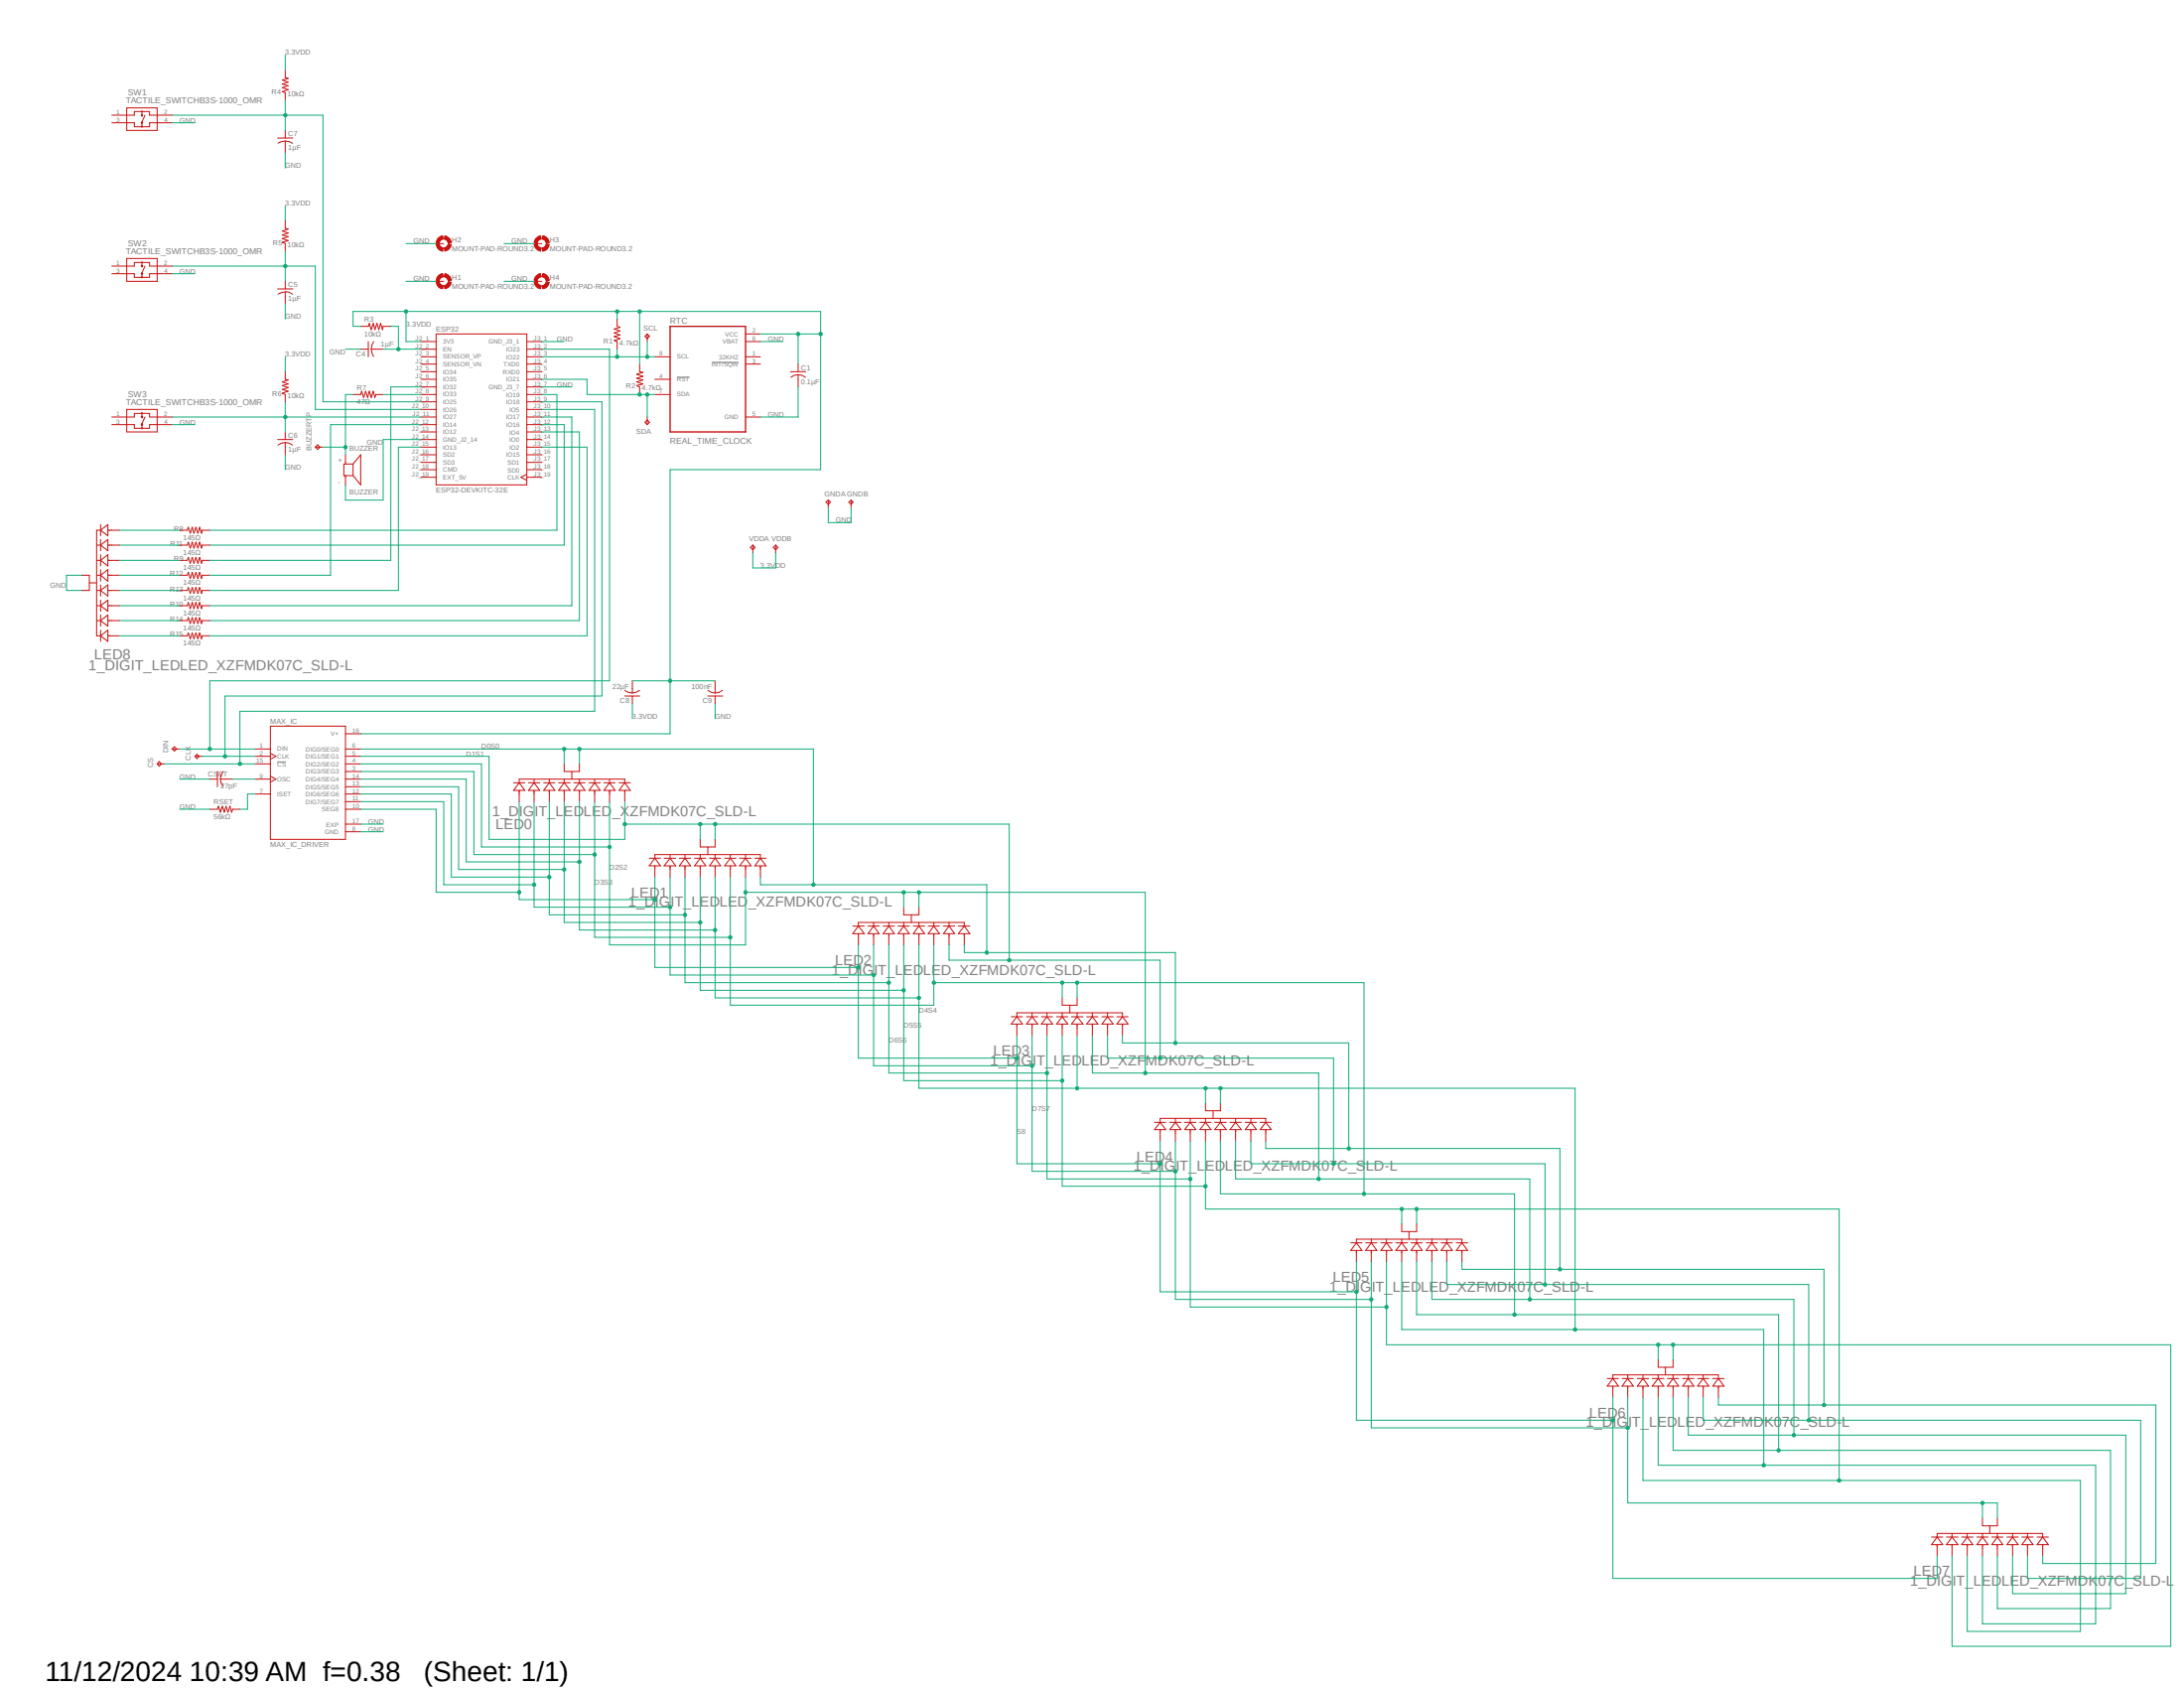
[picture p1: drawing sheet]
<svg xmlns="http://www.w3.org/2000/svg" width="279mm" height="216mm" viewBox="0 0 279 216" stroke-linecap="round" stroke-linejoin="round" font-family="sans-serif">
<path d="M6.1 6.1l273 204.6M279.1 6.1l-273 204.6" fill="none" stroke="#fff" stroke-width=".13"/>
<path d="M86.6 48.3h1.6M91.1 46.4h3.4M35.5 97.5h1.1" fill="none" stroke="#808080" stroke-width=".13"/>
<g fill="none" stroke="#c90d0c" stroke-width=".13">
<path d="M14.3 14.7h2.9v-.4h1.9v.4h2.9M14.3 15.7h2.9v.5h1.9v-.5h2.9M16.2 13.8h3.9v2.9h-3.9zM18.1 14.2l.1 .1zM18.2 15.6l-.1 .1 .1 .1M18.2 15.6v.1v.1M18.2 16.1v.2zM18.2 14.3v.3M18.2 15.8v.4M18.5 14.7l-.3 .9M35.5 17.7h2M36.5 18l.5 .1 .4 .2"/>
<path d="M36.5 18l-.5 .1-.4 .2M36.5 9v.9l.4 .1-.8 .2 .8 .3-.8 .3 .8 .2-.8 .2 .8 .3-.8 .2 .4 .2v.9M36.5 16.7v1M36.5 18v1.6M14.3 34h2.9v-.4h1.9v.4h2.9M14.3 35h2.9v.5h1.9v-.5h2.9M16.2 33.1h3.9v2.9h-3.9zM18.1 34h.1v.1h-.1zM18.1 33.5l.1 .1zM18.1 35.4l.1 .1zM18.2 34.9l-.1 .1 .1 .1M18.2 34.9v.1v.1"/>
<path d="M18.2 33.6v.4M18.2 35.1v.4M18.5 34l-.3 .9M35.5 37h2M35.6 37.6l.4-.2 .5-.1v1.6M36.5 37.3l.5 .1 .4 .2M36.5 28.2v1l.4 .1-.8 .2 .8 .3-.8 .3 .8 .2-.8 .2 .8 .3-.8 .2 .4 .2v.9M36.5 36v1M14.3 53.3h2.9v-.4h1.9v.4h2.9M14.3 54.3h2.9v.5h1.9v-.5h2.9M16.2 52.4h3.9v2.8h-3.9zM18.1 53.3h.1v.1h-.1z"/>
<path d="M18.1 52.8h.1v.1zM18.1 54.7l.1 .1zM18.2 54.2l-.1 .1 .1 .1M18.2 54.2v.1v.1M18.2 52.9v.4M18.2 54.4v.4M18.5 53.3l-.3 .9M35.5 56.2h2M36.5 56.6l.5 .1 .4 .2M36.5 56.6l-.5 .1-.4 .2M36.5 47.5v1l.4 .1-.8 .3 .8 .2-.8 .2 .8 .3-.8 .2 .8 .2-.8 .3 .4 .2v.9M36.5 55.2v1"/>
<path d="M36.5 56.6v1.6M44.2 58.2v1.2M45.2 50.5h.9l.2-.5 .2 .8 .3-.8 .2 .8 .2-.8 .3 .8 .3-.8 .2 .8 .1-.3h.9M45.2 59.4h-1.2v1.4h1.2M45.2 59.4v1.4M45.2 59.4l.9-1.2v3.8l-.9-1.2M46.1 44.7h1M46.1 41.7h1l.1-.3 .3 .8 .3-.8 .2 .8 .2-.8 .3 .8 .2-.8 .2 .8 .1-.5h1M47.1 43.7v1.9M47.5 44.7l.3 .9M47.5 44.7h1.5M47.8 43.7l-.2 .5-.1 .5"/>
<path d="M53.8 43.7h2M53.8 44.7h2M53.8 45.6h2M53.8 46.6h2M53.8 47.5h2M53.8 48.5h2M53.8 49.5h2M53.8 50.5h2M53.8 51.4h2M53.8 52.4h2M53.8 53.3h2M53.8 54.3h2"/>
<path d="M53.8 55.2h2M53.8 56.2h2M53.8 57.2h2M53.8 58.2h2M53.8 59.1h2M55.8 42.7h11.6v19.3h-11.6zM67.4 43.7h1.9M67.4 44.7h1.9M67.4 45.6h1.9M67.4 46.6h1.9M67.4 47.5h1.9M67.4 48.5h1.9"/>
<path d="M67.4 49.5h1.9M67.4 50.5h1.9M67.4 51.4h1.9M67.4 52.4h1.9M67.4 53.3h1.9M67.4 54.3h1.9M67.4 55.2h1.9M67.4 56.2h1.9M67.4 57.2h1.9M67.4 58.2h1.9M67.4 59.1h1.9M79 40.8v.9l.3 .2-.7 .2 .7 .2-.7 .3 .7 .2-.7 .3 .7 .2-.7 .3 .4 .1v1"/>
<path d="M81.8 46.6v.9l.5 .1-.9 .3 .9 .2-.9 .3 .9 .2-.9 .3 .9 .2-.9 .2 .4 .2v1M83.8 45.6h1.9M83.8 48.5h1.9M83.8 50.5h1.9M95.4 42.7h1.9M95.4 43.7h1.9M95.4 45.6h1.9M95.4 46.6h1.9M95.4 53.3h1.9M101.1 47.5h2M102.1 47.9l.5 .1 .4 .3M102.1 47.9l-.5 .1-.4 .3"/>
<path d="M102.1 46.6v.9M102.1 47.9v1.6M10.5 73.6h.9v1.9h-.9M11.4 74.5h1M12.4 75.5h.5M12.4 79.4h.5M12.4 73.6h.5M12.4 77.5h.5M12.4 71.7h.5M12.4 69.7h.5M12.9 67.8h-.5v13.5h.5M12.9 67.8l.9-.7v1.4z"/>
<path d="M12.9 69.7l.9-.7v1.4zM12.9 71.7l.9-.7v1.4zM12.9 73.6l.9-.7v1.4zM12.9 75.5l.9-.7v1.4zM12.9 77.5l.9-.7v1.4zM12.9 79.4l.9-.7v1.4zM12.9 67.1v1.4M12.9 69v1.4M12.9 71v1.4M12.9 72.9v1.4M12.9 74.8v1.4M12.9 76.8v1.4"/>
<path d="M12.9 78.7v1.4M13.8 75.5h1.5M13.8 79.4h1.5M13.8 73.6h1.5M13.8 77.5h1.5M13.8 71.7h1.5M13.8 69.7h1.5M13.8 67.8h1.5M23 75.5h1l.1-.4 .2 .8 .3-.8 .2 .8 .3-.8 .2 .8 .2-.8 .3 .8 .1-.4h.9M23 79.4h1l.1-.4 .2 .8 .3-.8 .2 .8 .3-.8 .2 .8 .2-.8 .3 .8 .1-.4h.9M23 73.6h1l.1-.4 .2 .8 .3-.8 .2 .8 .3-.8 .2 .8 .2-.8 .3 .8 .1-.4h.9M23 77.5h1l.1-.5 .2 .9 .3-.9 .2 .9 .3-.9 .2 .9 .2-.9 .3 .9 .1-.4h.9"/>
<path d="M23 71.7h1l.1-.4 .2 .8 .3-.8 .2 .8 .3-.8 .2 .8 .2-.8 .3 .8 .1-.4h.9M23 69.7h1l.1-.4 .2 .8 .3-.8 .2 .8 .3-.8 .2 .8 .2-.8 .3 .8 .1-.4h.9M23 67.8h1l.1-.4 .2 .8 .3-.8 .2 .8 .3-.8 .2 .8 .2-.8 .3 .8 .1-.4h.9M44.2 60.8v1.2M53.8 60.1h2M53.8 61h2M67.4 60.1h1.9M67.4 61h1.9M67.4 60.7l-.8 .3 .8 .4M12.9 81.3l.9-.7v1.4zM12.9 80.6v1.4M13.8 81.3h1.5"/>
<path d="M23 81.3h1l.1-.4 .2 .8 .3-.8 .2 .8 .3-.8 .2 .8 .2-.8 .3 .8 .1-.4h.9M26.8 99.7h1M27.8 98.7v1.9M28.2 99.7l.1 .4 .2 .5M28.2 99.7h1.6M28.5 98.7l-.2 .4-.1 .6M32.6 99.7h2M32.6 95.8h2M32.6 96.7h2M32.6 97.7h2M34.6 92.9h9.6v14.5h-9.6zM34.6 96.4l.7 .3-.7 .4"/>
<path d="M34.6 99.3l.7 .4-.7 .3M44.2 99.7h1.9M44.2 95.8h1.9M44.2 96.7h1.9M44.2 98.7h1.9M44.2 97.7h1.9M44.2 93.9h1.9M68.3 99.7v.4M70.3 99.7v.4M72.2 97.7v1h1.9v-1M72.2 99.7v.4M73.2 98.7v1"/>
<path d="M74.1 99.7v.4M76.1 99.7v.4M78 99.7v.4M79.9 88.3l.5 .3h.5M79.9 89h1.9M80.9 87.1v1.5M80.9 89v1M81.8 88.3l-.4 .3h-.5M90.6 88.3l.4 .3h.5M90.6 89h1.9M91.5 87.1v1.5M91.5 89v1"/>
<path d="M92.4 88.3l-.4 .3h-.5M26.8 103.5h1l.1-.4 .3 .8 .2-.8 .3 .8 .2-.8 .3 .8 .2-.8 .2 .8 .2-.4h.9M32.6 101.6h2M44.2 103.5h1.9M44.2 101.6h1.9M44.2 106.4h1.9M44.2 102.5h1.9M44.2 100.6h1.9M44.2 105.4h1.9M65.7 100.1h1.4M66.4 100.1v-.4h13.5v.4M66.4 101.1v1.4"/>
<path d="M66.4 100.1l.7 1h-1.4zM67.6 100.1h1.4M68.3 101.1v1.4M68.3 100.1l.7 1h-1.4zM69.6 100.1h1.4M70.3 101.1v1.4M70.3 100.1l.7 1h-1.4zM71.5 100.1h1.4M72.2 101.1v1.4M72.2 100.1l.7 1h-1.4zM73.4 100.1h1.4M74.1 101.1v1.4"/>
<path d="M74.1 100.1l.7 1h-1.4zM75.4 100.1h1.4M76.1 101.1v1.4M76.1 100.1l.7 1h-1.4zM77.3 100.1h1.4M78 101.1v1.4M78 100.1l.7 1h-1.4zM79.2 100.1h1.4M79.9 101.1v1.4M79.9 100.1l.7 1h-1.4zM83.1 109.8h1.4M83.8 109.8v-.5h13.5v.5"/>
<path d="M83.8 110.7v1.5M83.8 109.8l.7 .9h-1.4zM85 109.8h1.4M85.7 109.3v.5M85.7 110.7v1.5M85.7 109.8l.7 .9h-1.4zM86.9 109.8h1.4M87.6 109.3v.5M87.6 110.7v1.5M87.6 109.8l.7 .9h-1.4zM88.9 109.8h1.4M89.6 107.4v.9h1.9v-.9"/>
<path d="M89.6 109.3v.5M89.6 110.7v1.5M89.6 109.8l.7 .9h-1.4zM90.6 108.3v1M90.8 109.8h1.4M91.5 109.3v.5M91.5 110.7v1.5M91.5 109.8l.7 .9h-1.4zM92.7 109.8h1.4M93.4 109.3v.5M93.4 110.7v1.5M93.4 109.8l.7 .9h-1.4z"/>
<path d="M94.6 109.8h1.5M95.4 109.3v.5M95.4 110.7v1.5M95.4 109.8l.7 .9h-1.5zM96.6 109.8h1.4M97.3 110.7v1.5M97.3 109.8l.7 .9h-1.4zM109.1 118.4h1.5M109.8 118.4v-.4h13.6v.4M109.8 119.4v1.5M109.8 118.4l.8 1h-1.5zM111 118.4h1.5"/>
<path d="M111.8 118v.4M111.8 119.4v1.5M111.8 118.4l.7 1h-1.5zM113 118.4h1.4M113.7 118v.4M113.7 119.4v1.5M113.7 118.4l.7 1h-1.4zM114.9 118.4h1.4M115.6 116v1h2v-1M115.6 118v.4M115.6 119.4v1.5M115.6 118.4l.7 1h-1.4z"/>
<path d="M116.6 117v1M116.8 118.4h1.5M117.6 118v.4M117.6 119.4v1.5M117.6 118.4l.7 1h-1.5zM118.7 118.4h1.5M119.5 118v.4M119.5 119.4v1.5M119.5 118.4l.7 1h-1.5zM120.7 118.4h1.4M121.4 118v.4M121.4 119.4v1.5"/>
<path d="M121.4 118.4l.7 1h-1.4zM122.6 118.4h1.5M123.4 119.4v1.5M123.4 118.4l.7 1h-1.5zM129.4 130h1.4M130.1 130v-.5h13.5v.5M130.1 131v1.5M130.1 130l.7 1h-1.4zM131.3 130h1.5M132 129.5v.5M132 131v1.5M132 130l.8 1h-1.5z"/>
<path d="M133.2 130h1.5M133.9 129.5v.5M133.9 131v1.5M133.9 130l.8 1h-1.5zM135.2 130h1.4M135.9 127.6v1h1.9v-1M135.9 129.5v.5M135.9 131v1.5M135.9 130l.7 1h-1.4zM136.9 128.6v.9M137.1 130h1.5M137.8 129.5v.5"/>
<path d="M137.8 131v1.5M137.8 130l.8 1h-1.5zM139 130h1.5M139.7 129.5v.5M139.7 131v1.5M139.7 130l.8 1h-1.5zM141 130h1.4M141.7 129.5v.5M141.7 131v1.5M141.7 130l.7 1h-1.4zM142.9 130h1.4M143.6 131v1.5"/>
<path d="M143.6 130l.7 1h-1.4zM147.7 143.6h1.4M148.4 143.6v-.6h13.5v.6M148.4 144.5v1.5M148.4 143.6l.7 .9h-1.4zM149.6 143.6h1.5M150.4 143v.6M150.4 144.5v1.5M150.4 143.6l.7 .9h-1.5zM151.6 143.6h1.4M152.3 143v.6M152.3 144.5v1.5"/>
<path d="M152.3 143.6l.7 .9h-1.4zM153.5 143.6h1.4M154.2 141.1v1h1.9v-1M154.2 143v.6M154.2 144.5v1.5M154.2 143.6l.7 .9h-1.4zM155.2 142.1v.9M155.4 143.6h1.5M156.1 143v.6M156.1 144.5v1.5M156.1 143.6l.8 .9h-1.5zM157.4 143.6h1.4"/>
<path d="M158.1 143v.6M158.1 144.5v1.5M158.1 143.6l.7 .9h-1.4zM159.3 143.6h1.4M160 143v.6M160 144.5v1.5M160 143.6l.7 .9h-1.4zM161.2 143.6h1.4M161.9 144.5v1.5M161.9 143.6l.7 .9h-1.4zM172.8 159h1.4M173.5 159v-.5h13.5v.5"/>
<path d="M173.5 159.9v1.5M173.5 159l.7 .9h-1.4zM174.7 159h1.4M175.4 158.5v.5M175.4 159.9v1.5M175.4 159l.7 .9h-1.4zM176.7 159h1.4M177.4 158.5v.5M177.4 159.9v1.5M177.4 159l.7 .9h-1.4zM178.6 159h1.4M179.3 156.5v1h1.9v-1"/>
<path d="M179.3 158.5v.5M179.3 159.9v1.5M179.3 159l.7 .9h-1.4zM180.3 157.5v1M180.5 159h1.4M181.2 158.5v.5M181.2 159.9v1.5M181.2 159l.7 .9h-1.4zM182.5 159h1.4M183.2 158.5v.5M183.2 159.9v1.5M183.2 159l.7 .9h-1.4z"/>
<path d="M184.4 159h1.4M185.1 158.5v.5M185.1 159.9v1.5M185.1 159l.7 .9h-1.4zM186.3 159h1.4M187 159.9v1.5M187 159l.7 .9h-1.4zM205.6 176.3h1.5M206.3 176.3v-.4h13.5v.4M206.3 177.3v1.4M206.3 176.3l.8 1h-1.5zM207.5 176.3h1.5"/>
<path d="M208.2 175.9v.4M208.2 177.3v1.4M208.2 176.3l.8 1h-1.5zM209.5 176.3h1.4M210.2 175.9v.4M210.2 177.3v1.4M210.2 176.3l.7 1h-1.4zM211.4 176.3h1.5M212.1 173.9v1h1.9v-1M212.1 175.9v.4M212.1 177.3v1.4M212.1 176.3l.8 1h-1.5z"/>
<path d="M213.1 174.9v1M213.3 176.3h1.5M214 175.9v.4M214 177.3v1.4M214 176.3l.8 1h-1.5zM215.3 176.3h1.4M216 175.9v.4M216 177.3v1.4M216 176.3l.7 1h-1.4zM217.2 176.3h1.4M217.9 175.9v.4M217.9 177.3v1.4"/>
<path d="M217.9 176.3l.7 1h-1.4zM219.1 176.3h1.5M219.8 177.3v1.4M219.8 176.3l.8 1h-1.5zM247.1 196.6h1.4M247.8 196.6v-.5h13.5v.5M247.8 197.6v1.4M247.8 196.6l.7 1h-1.4zM249 196.6h1.5M249.7 196.1v.5M249.7 197.6v1.4M249.7 196.6l.8 1h-1.5z"/>
<path d="M251 196.6h1.4M251.7 196.1v.5M251.7 197.6v1.4M251.7 196.6l.7 1h-1.4zM252.9 196.6h1.4M253.6 194.2v1h1.9v-1M253.6 196.1v.5M253.6 197.6v1.4M253.6 196.6l.7 1h-1.4zM254.6 195.2v.9M254.8 196.6h1.4M255.5 196.1v.5"/>
<path d="M255.5 197.6v1.4M255.5 196.6l.7 1h-1.4zM256.8 196.6h1.4M257.5 196.1v.5M257.5 197.6v1.4M257.5 196.6l.7 1h-1.4zM258.7 196.6h1.4M259.4 196.1v.5M259.4 197.6v1.4M259.4 196.6l.7 1h-1.4zM260.6 196.6h1.4M261.3 197.6v1.4"/>
<path d="M261.3 196.6l.7 1h-1.4z"/>
<circle cx="18.2" cy="14.7" r=".09"/>
</g>
<path d="M85.7 41.7h9.7v13.5h-9.7z" fill="none" stroke="#c90d0c" stroke-width=".17"/>
<path d="M56.9 35a1.01 1.01 0 0 1 .8 .9h-.3l-.3-.4-.2-.1z" fill-rule="evenodd" fill="#c90d0c"/>
<path d="M56.9 35a1.01 1.01 0 0 1 .8 .9h-.3l-.3-.4-.2-.1z" fill="none" stroke="#c90d0c" stroke-width=".13"/>
<path d="M56 35.4l.5-.4h.1l.1 .4-.4 .2-.1 .3h-.4z" fill-rule="evenodd" fill="#c90d0c"/>
<path d="M56 35.4l.5-.4h.1l.1 .4-.4 .2-.1 .3h-.4z" fill="none" stroke="#c90d0c" stroke-width=".13"/>
<path d="M55.8 36.1l.4-.1 .2 .4 .3 .1-.1 .4a.82 .82 0 0 1-.8-.8z" fill-rule="evenodd" fill="#c90d0c"/>
<path d="M55.8 36.1l.4-.1 .2 .4 .3 .1-.1 .4a.82 .82 0 0 1-.8-.8z" fill="none" stroke="#c90d0c" stroke-width=".13"/>
<path d="M56.9 36.5l.3-.2 .2-.3 .3 .1a.93 .93 0 0 1-.8 .8z" fill-rule="evenodd" fill="#c90d0c"/>
<g fill="none" stroke="#c90d0c" stroke-width=".13">
<path d="M55.8 36h1M56.9 36.5l.3-.2 .2-.3 .3 .1a.93 .93 0 0 1-.8 .8z"/>
<circle cx="56.8" cy="36" r=".6"/>
</g>
<path d="M56.9 30.2a1.01 1.01 0 0 1 .8 .8l-.3 .1-.3-.5h-.2z" fill-rule="evenodd" fill="#c90d0c"/>
<path d="M56.9 30.2a1.01 1.01 0 0 1 .8 .8l-.3 .1-.3-.5h-.2z" fill="none" stroke="#c90d0c" stroke-width=".13"/>
<path d="M56 30.6l.5-.4h.1l.1 .4-.4 .2-.1 .3-.4-.1z" fill-rule="evenodd" fill="#c90d0c"/>
<path d="M56 30.6l.5-.4h.1l.1 .4-.4 .2-.1 .3-.4-.1z" fill="none" stroke="#c90d0c" stroke-width=".13"/>
<path d="M55.8 31.3l.4-.1 .2 .4 .3 .1-.1 .4a.92 .92 0 0 1-.8-.8z" fill-rule="evenodd" fill="#c90d0c"/>
<path d="M55.8 31.3l.4-.1 .2 .4 .3 .1-.1 .4a.92 .92 0 0 1-.8-.8z" fill="none" stroke="#c90d0c" stroke-width=".13"/>
<path d="M56.9 31.7l.3-.2 .2-.3 .3 .1a1.01 1.01 0 0 1-.8 .8z" fill-rule="evenodd" fill="#c90d0c"/>
<g fill="none" stroke="#c90d0c" stroke-width=".13">
<path d="M55.8 31.2h1M56.9 31.7l.3-.2 .2-.3 .3 .1a1.01 1.01 0 0 1-.8 .8z"/>
<circle cx="56.8" cy="31.2" r=".6"/>
</g>
<path d="M69.4 30.2a.92 .92 0 0 1 .9 .8l-.4 .1-.3-.5h-.2z" fill-rule="evenodd" fill="#c90d0c"/>
<path d="M69.4 30.2a.92 .92 0 0 1 .9 .8l-.4 .1-.3-.5h-.2z" fill="none" stroke="#c90d0c" stroke-width=".13"/>
<path d="M68.5 30.6l.5-.4h.2v.4l-.4 .2-.1 .3-.4-.1z" fill-rule="evenodd" fill="#c90d0c"/>
<path d="M68.5 30.6l.5-.4h.2v.4l-.4 .2-.1 .3-.4-.1z" fill="none" stroke="#c90d0c" stroke-width=".13"/>
<path d="M68.3 31.3l.4-.1 .1 .3 .4 .2v.4a1.01 1.01 0 0 1-.9-.8z" fill-rule="evenodd" fill="#c90d0c"/>
<path d="M68.3 31.3l.4-.1 .1 .3 .4 .2v.4a1.01 1.01 0 0 1-.9-.8z" fill="none" stroke="#c90d0c" stroke-width=".13"/>
<path d="M69.4 31.7l.4-.2 .1-.3 .4 .1a1.01 1.01 0 0 1-.9 .8z" fill-rule="evenodd" fill="#c90d0c"/>
<g fill="none" stroke="#c90d0c" stroke-width=".13">
<path d="M68.3 31.2h1M69.4 31.7l.4-.2 .1-.3 .4 .1a1.01 1.01 0 0 1-.9 .8z"/>
<circle cx="69.3" cy="31.2" r=".6"/>
</g>
<path d="M69.4 35a.92 .92 0 0 1 .9 .9h-.4l-.3-.4-.2-.1z" fill-rule="evenodd" fill="#c90d0c"/>
<path d="M69.4 35a.92 .92 0 0 1 .9 .9h-.4l-.3-.4-.2-.1z" fill="none" stroke="#c90d0c" stroke-width=".13"/>
<path d="M68.5 35.4l.5-.4h.2v.4l-.4 .2-.1 .3h-.4z" fill-rule="evenodd" fill="#c90d0c"/>
<path d="M68.5 35.4l.5-.4h.2v.4l-.4 .2-.1 .3h-.4z" fill="none" stroke="#c90d0c" stroke-width=".13"/>
<path d="M68.3 36.1l.4-.1 .1 .3 .4 .2v.4a.88 .88 0 0 1-.9-.8z" fill-rule="evenodd" fill="#c90d0c"/>
<path d="M68.3 36.1l.4-.1 .1 .3 .4 .2v.4a.88 .88 0 0 1-.9-.8z" fill="none" stroke="#c90d0c" stroke-width=".13"/>
<path d="M69.4 36.5l.4-.2 .1-.3 .4 .1a.93 .93 0 0 1-.9 .8z" fill-rule="evenodd" fill="#c90d0c"/>
<g fill="none" stroke="#c90d0c" stroke-width=".13">
<path d="M68.3 36h1M69.4 36.5l.4-.2 .1-.3 .4 .1a.93 .93 0 0 1-.9 .8zM40.3 57.2l.3-.3 .3 .3-.3 .3zM40.3 57.2h1M82.5 43l.3-.3 .3 .3-.3 .3zM82.8 42.7v1M82.8 53.3v1M82.8 53.7l.3 .3-.3 .3-.3-.3zM96.3 69.7l.3 .3-.3 .3-.3-.3zM96.3 69.7v1M99.2 69.7l.3 .3-.3 .3-.3-.3zM99.2 69.7v1"/>
<path d="M105.7 64.2l.3-.2 .3 .2-.3 .3zM106 64v.9M108.6 64.2l.3-.2 .2 .2-.2 .3zM108.9 64v.9M20.1 97.7h.9M20.4 97.4l.3 .3-.3 .3-.3-.3zM22 95.8l.3-.3 .3 .3-.3 .3zM22 95.8h1M24.9 96.7l.3-.2 .3 .2-.3 .3zM24.9 96.7h1"/>
<circle cx="69.3" cy="36" r=".6"/>
</g>
<path d="M69.3 48.5h5.8v2h7.7" fill="none" stroke="#0dab76" stroke-width=".13"/>
<circle cx="81.8" cy="50.5" r=".21" fill="#0dab76"/>
<g fill="none" stroke="#0dab76" stroke-width=".13">
<path d="M83.8 50.5h-1v2.8"/>
<circle cx="81.8" cy="50.5" r=".21"/>
</g>
<circle cx="82.8" cy="50.5" r=".21" fill="#0dab76"/>
<g fill="none" stroke="#0dab76" stroke-width=".13">
<path d="M69.3 45.6h14.5M79 44.7v.9"/>
<circle cx="82.8" cy="50.5" r=".21"/>
</g>
<circle cx="78.9" cy="45.6" r=".21" fill="#0dab76"/>
<g fill="none" stroke="#0dab76" stroke-width=".13">
<path d="M82.8 43.7v1.9"/>
<circle cx="78.9" cy="45.6" r=".21"/>
</g>
<circle cx="82.8" cy="45.6" r=".21" fill="#0dab76"/>
<g fill="none" stroke="#0dab76" stroke-width=".13">
<path d="M51.9 39.8v3.9h1.9M79 39.8v1M81.8 39.8v6.8M46.1 41.7h-.9v-1.9h59.8v20.3h-19.3v33.8h-39.6M97.3 42.7h7.7M102.1 42.7v3.9M80.9 87.1h10.6"/>
<circle cx="82.8" cy="45.6" r=".21"/>
</g>
<circle cx="51.9" cy="39.8" r=".21" fill="#0dab76"/>
<circle cx="51.9" cy="39.8" r=".21" fill="none" stroke="#0dab76" stroke-width=".13"/>
<circle cx="78.9" cy="39.8" r=".21" fill="#0dab76"/>
<circle cx="78.9" cy="39.8" r=".21" fill="none" stroke="#0dab76" stroke-width=".13"/>
<circle cx="81.8" cy="39.8" r=".21" fill="#0dab76"/>
<circle cx="81.8" cy="39.8" r=".21" fill="none" stroke="#0dab76" stroke-width=".13"/>
<circle cx="105" cy="42.7" r=".21" fill="#0dab76"/>
<circle cx="105" cy="42.7" r=".21" fill="none" stroke="#0dab76" stroke-width=".13"/>
<circle cx="102.1" cy="42.7" r=".21" fill="#0dab76"/>
<circle cx="102.1" cy="42.7" r=".21" fill="none" stroke="#0dab76" stroke-width=".13"/>
<circle cx="85.7" cy="87.1" r=".21" fill="#0dab76"/>
<g fill="none" stroke="#0dab76" stroke-width=".13">
<path d="M36.5 7v2M36.5 26.3v1.9M36.5 45.6v1.9M69.3 51.4h7.7v37.6h-48.2v7.7M96.3 70.7v1.9h2.9v-1.9M25.9 96.7h6.7M80.9 90v1.9"/>
<circle cx="85.7" cy="87.1" r=".21"/>
</g>
<circle cx="28.8" cy="96.7" r=".21" fill="#0dab76"/>
<g fill="none" stroke="#0dab76" stroke-width=".13">
<path d="M69.3 52.4h6.8v38.6h-45.4v6.7M21 97.7h11.6"/>
<circle cx="28.8" cy="96.7" r=".21"/>
</g>
<circle cx="30.7" cy="97.7" r=".21" fill="#0dab76"/>
<g fill="none" stroke="#0dab76" stroke-width=".13">
<path d="M22 15.7h2.9M36.5 19.6v1.9M22 35h2.9M36.5 38.9v1.9M51.9 31.2h3.9M51.9 36h3.9M64.5 31.2h3.8M64.5 36h3.8M22 53.3h31.8M22 54.3h2.9M36.5 51.4v3.8M36.5 58.2v1.9"/>
<path d="M44.2 44.7h1.9M53.8 56.2h-4.8v7.8h-4.8v-2M69.3 43.7h2.9M69.3 49.5h3.9M97.3 43.7h2.9M102.1 49.5v3.8h-4.8M10.5 73.6h-2v1.9h2M106 64.9v1.9h2.9v-1.9M23 99.7h3.8M91.5 90v1.9M23 103.5h3.8M32.6 101.6h-.9v1.9h-1"/>
<path d="M46.1 105.4h2.9M46.1 106.4h2.9"/>
<circle cx="30.7" cy="97.7" r=".21"/>
</g>
<circle cx="36.5" cy="53.3" r=".21" fill="#0dab76"/>
<g fill="none" stroke="#0dab76" stroke-width=".13">
<path d="M22 34h18.3v18.4h13.5M36.5 32.1v3.9"/>
<circle cx="36.5" cy="53.3" r=".21"/>
</g>
<circle cx="36.5" cy="34" r=".21" fill="#0dab76"/>
<g fill="none" stroke="#0dab76" stroke-width=".13">
<path d="M22 14.7h19.3v36.7h12.5M36.5 12.8v3.9"/>
<circle cx="36.5" cy="34" r=".21"/>
</g>
<circle cx="36.5" cy="14.7" r=".21" fill="#0dab76"/>
<g fill="none" stroke="#0dab76" stroke-width=".13">
<path d="M69.3 44.7h8.7v42.4h-51.2v8.7M23 95.8h9.6"/>
<circle cx="36.5" cy="14.7" r=".21"/>
</g>
<circle cx="26.8" cy="95.8" r=".21" fill="#0dab76"/>
<g fill="none" stroke="#0dab76" stroke-width=".13">
<path d="M41.3 57.2h2.9M45.2 50.5h-1v7.7"/>
<circle cx="26.8" cy="95.8" r=".21"/>
</g>
<circle cx="44.2" cy="57.2" r=".21" fill="#0dab76"/>
<g fill="none" stroke="#0dab76" stroke-width=".13">
<path d="M29.8 99.7h2.8M46.1 95.8h58v17.4M72.2 95.8v1.9M74.1 95.8v1.9M97.3 112.2v1h28.9v8.6M123.4 120.9v.9h27v11.6M143.6 132.5v.9h29v13.5M161.9 146v.9h37.7v15.4M187 161.4v.9h46.3v17.4M219.8 178.7v1h56v20.3h-14.5v-1"/>
<circle cx="44.2" cy="57.2" r=".21"/>
</g>
<circle cx="72.2" cy="95.8" r=".21" fill="#0dab76"/>
<circle cx="72.2" cy="95.8" r=".21" fill="none" stroke="#0dab76" stroke-width=".13"/>
<circle cx="74.1" cy="95.8" r=".21" fill="#0dab76"/>
<circle cx="74.1" cy="95.8" r=".21" fill="none" stroke="#0dab76" stroke-width=".13"/>
<circle cx="104.1" cy="113.2" r=".21" fill="#0dab76"/>
<circle cx="104.1" cy="113.2" r=".21" fill="none" stroke="#0dab76" stroke-width=".13"/>
<circle cx="126.2" cy="121.8" r=".21" fill="#0dab76"/>
<circle cx="126.2" cy="121.8" r=".21" fill="none" stroke="#0dab76" stroke-width=".13"/>
<circle cx="150.4" cy="133.4" r=".21" fill="#0dab76"/>
<circle cx="150.4" cy="133.4" r=".21" fill="none" stroke="#0dab76" stroke-width=".13"/>
<circle cx="172.5" cy="146.9" r=".21" fill="#0dab76"/>
<circle cx="172.5" cy="146.9" r=".21" fill="none" stroke="#0dab76" stroke-width=".13"/>
<circle cx="199.6" cy="162.3" r=".21" fill="#0dab76"/>
<circle cx="199.6" cy="162.3" r=".21" fill="none" stroke="#0dab76" stroke-width=".13"/>
<circle cx="233.3" cy="179.7" r=".21" fill="#0dab76"/>
<g fill="none" stroke="#0dab76" stroke-width=".13">
<path d="M46.1 96.7h16.5v10.7h17.3v-4.9M79.9 105.4h49.2v17.4M89.6 105.4v2M91.5 105.4v2M121.4 120.9v1.9h27v12.5M141.7 132.5v2.8h28.9v13.5M160 146v2.8h37.7v15.5M185.1 161.4v2.9h46.3v17.4h-13.5v-3"/>
<circle cx="233.3" cy="179.7" r=".21"/>
</g>
<circle cx="79.9" cy="105.4" r=".21" fill="#0dab76"/>
<circle cx="79.9" cy="105.4" r=".21" fill="none" stroke="#0dab76" stroke-width=".13"/>
<circle cx="89.6" cy="105.4" r=".21" fill="#0dab76"/>
<circle cx="89.6" cy="105.4" r=".21" fill="none" stroke="#0dab76" stroke-width=".13"/>
<circle cx="91.5" cy="105.4" r=".21" fill="#0dab76"/>
<circle cx="91.5" cy="105.4" r=".21" fill="none" stroke="#0dab76" stroke-width=".13"/>
<circle cx="129.1" cy="122.8" r=".21" fill="#0dab76"/>
<circle cx="129.1" cy="122.8" r=".21" fill="none" stroke="#0dab76" stroke-width=".13"/>
<circle cx="148.4" cy="135.3" r=".21" fill="#0dab76"/>
<circle cx="148.4" cy="135.3" r=".21" fill="none" stroke="#0dab76" stroke-width=".13"/>
<circle cx="170.6" cy="148.8" r=".21" fill="#0dab76"/>
<circle cx="170.6" cy="148.8" r=".21" fill="none" stroke="#0dab76" stroke-width=".13"/>
<circle cx="197.7" cy="164.3" r=".21" fill="#0dab76"/>
<g fill="none" stroke="#0dab76" stroke-width=".13">
<path d="M231.4 181.7h42.5"/>
<circle cx="197.7" cy="164.3" r=".21"/>
</g>
<circle cx="231.4" cy="181.7" r=".21" fill="#0dab76"/>
<g fill="none" stroke="#0dab76" stroke-width=".13">
<path d="M46.1 97.7h15.5v10.6h16.4M78 102.5v18.4h17.4v-8.7M95.4 114.1h51.1v23.1M115.6 114.1v1.9M117.6 114.1v1.9M139.7 132.5v4.7h29v13.6M158.1 146v4.8h37.6v15.4M183.2 161.4v4.8h46.3v17.4h-13.5v-4.9M273.9 181.7v20.2h-14.5v-2.9"/>
<circle cx="231.4" cy="181.7" r=".21"/>
</g>
<circle cx="78" cy="108.3" r=".21" fill="#0dab76"/>
<circle cx="78" cy="108.3" r=".21" fill="none" stroke="#0dab76" stroke-width=".13"/>
<circle cx="95.4" cy="114.1" r=".21" fill="#0dab76"/>
<circle cx="95.4" cy="114.1" r=".21" fill="none" stroke="#0dab76" stroke-width=".13"/>
<circle cx="115.6" cy="114.1" r=".21" fill="#0dab76"/>
<circle cx="115.6" cy="114.1" r=".21" fill="none" stroke="#0dab76" stroke-width=".13"/>
<circle cx="117.6" cy="114.1" r=".21" fill="#0dab76"/>
<circle cx="117.6" cy="114.1" r=".21" fill="none" stroke="#0dab76" stroke-width=".13"/>
<circle cx="146.5" cy="137.2" r=".21" fill="#0dab76"/>
<circle cx="146.5" cy="137.2" r=".21" fill="none" stroke="#0dab76" stroke-width=".13"/>
<circle cx="168.7" cy="150.8" r=".21" fill="#0dab76"/>
<circle cx="168.7" cy="150.8" r=".21" fill="none" stroke="#0dab76" stroke-width=".13"/>
<circle cx="195.7" cy="166.2" r=".21" fill="#0dab76"/>
<g fill="none" stroke="#0dab76" stroke-width=".13">
<path d="M229.5 183.6h42.4"/>
<circle cx="195.7" cy="166.2" r=".21"/>
</g>
<circle cx="229.5" cy="183.6" r=".21" fill="#0dab76"/>
<g fill="none" stroke="#0dab76" stroke-width=".13">
<path d="M46.1 98.7h14.5v10.6h15.5M76.1 102.5v17.4h17.3M93.4 112.2v16.4h26.1v-7.7M119.5 125.7h55v27M135.9 125.7v1.9M137.8 125.7v1.9M156.1 146v6.7h37.7v15.4M181.2 161.4v6.7h46.3v17.4h-13.5v-6.8M271.9 183.6v20.2h-14.4v-4.8"/>
<circle cx="229.5" cy="183.6" r=".21"/>
</g>
<circle cx="76.1" cy="109.3" r=".21" fill="#0dab76"/>
<circle cx="76.1" cy="109.3" r=".21" fill="none" stroke="#0dab76" stroke-width=".13"/>
<circle cx="93.4" cy="119.9" r=".21" fill="#0dab76"/>
<circle cx="93.4" cy="119.9" r=".21" fill="none" stroke="#0dab76" stroke-width=".13"/>
<circle cx="119.5" cy="125.7" r=".21" fill="#0dab76"/>
<circle cx="119.5" cy="125.7" r=".21" fill="none" stroke="#0dab76" stroke-width=".13"/>
<circle cx="135.9" cy="125.7" r=".21" fill="#0dab76"/>
<circle cx="135.9" cy="125.7" r=".21" fill="none" stroke="#0dab76" stroke-width=".13"/>
<circle cx="137.8" cy="125.7" r=".21" fill="#0dab76"/>
<circle cx="137.8" cy="125.7" r=".21" fill="none" stroke="#0dab76" stroke-width=".13"/>
<circle cx="174.5" cy="152.7" r=".21" fill="#0dab76"/>
<circle cx="174.5" cy="152.7" r=".21" fill="none" stroke="#0dab76" stroke-width=".13"/>
<circle cx="193.8" cy="168.1" r=".21" fill="#0dab76"/>
<g fill="none" stroke="#0dab76" stroke-width=".13">
<path d="M227.5 185.5h42.5"/>
<circle cx="193.8" cy="168.1" r=".21"/>
</g>
<circle cx="227.5" cy="185.5" r=".21" fill="#0dab76"/>
<g fill="none" stroke="#0dab76" stroke-width=".13">
<path d="M46.1 99.7h13.5v10.5h14.5M74.1 102.5v16.5h17.4M91.5 112.2v15.4h26.1M117.6 120.9v18.3h83.9v30.9M137.8 132.5v6.7M154.2 139.2v1.9M156.1 139.2v1.9M179.3 161.4v8.7h46.3v17.3h-13.5v-8.7M270 185.5v20.2h-14.5v-6.7"/>
<circle cx="227.5" cy="185.5" r=".21"/>
</g>
<circle cx="74.1" cy="110.2" r=".21" fill="#0dab76"/>
<circle cx="74.1" cy="110.2" r=".21" fill="none" stroke="#0dab76" stroke-width=".13"/>
<circle cx="91.5" cy="119" r=".21" fill="#0dab76"/>
<circle cx="91.5" cy="119" r=".21" fill="none" stroke="#0dab76" stroke-width=".13"/>
<circle cx="117.6" cy="127.6" r=".21" fill="#0dab76"/>
<circle cx="117.6" cy="127.6" r=".21" fill="none" stroke="#0dab76" stroke-width=".13"/>
<circle cx="137.8" cy="139.2" r=".21" fill="#0dab76"/>
<circle cx="137.8" cy="139.2" r=".21" fill="none" stroke="#0dab76" stroke-width=".13"/>
<circle cx="154.2" cy="139.2" r=".21" fill="#0dab76"/>
<circle cx="154.2" cy="139.2" r=".21" fill="none" stroke="#0dab76" stroke-width=".13"/>
<circle cx="156.1" cy="139.2" r=".21" fill="#0dab76"/>
<circle cx="156.1" cy="139.2" r=".21" fill="none" stroke="#0dab76" stroke-width=".13"/>
<circle cx="201.5" cy="170.1" r=".21" fill="#0dab76"/>
<g fill="none" stroke="#0dab76" stroke-width=".13">
<path d="M225.6 187.4h42.5"/>
<circle cx="201.5" cy="170.1" r=".21"/>
</g>
<circle cx="225.6" cy="187.4" r=".21" fill="#0dab76"/>
<g fill="none" stroke="#0dab76" stroke-width=".13">
<path d="M46.1 100.6h12.6v10.6h13.5M72.2 102.5v15.5h17.4M89.6 112.2v14.5h26M115.6 120.9v17.3h20.3M135.9 132.5v19.2h18.3M154.2 146v8.6h81.1v34.8h-25.1v-10.7M179.3 154.6v1.9M181.2 154.6v1.9M268.1 187.4v20.3h-14.5v-8.7"/>
<circle cx="225.6" cy="187.4" r=".21"/>
</g>
<circle cx="72.2" cy="111.2" r=".21" fill="#0dab76"/>
<circle cx="72.2" cy="111.2" r=".21" fill="none" stroke="#0dab76" stroke-width=".13"/>
<circle cx="89.6" cy="118" r=".21" fill="#0dab76"/>
<circle cx="89.6" cy="118" r=".21" fill="none" stroke="#0dab76" stroke-width=".13"/>
<circle cx="115.6" cy="126.7" r=".21" fill="#0dab76"/>
<circle cx="115.6" cy="126.7" r=".21" fill="none" stroke="#0dab76" stroke-width=".13"/>
<circle cx="135.9" cy="138.2" r=".21" fill="#0dab76"/>
<circle cx="135.9" cy="138.2" r=".21" fill="none" stroke="#0dab76" stroke-width=".13"/>
<circle cx="154.2" cy="151.7" r=".21" fill="#0dab76"/>
<circle cx="154.2" cy="151.7" r=".21" fill="none" stroke="#0dab76" stroke-width=".13"/>
<circle cx="179.3" cy="154.6" r=".21" fill="#0dab76"/>
<circle cx="179.3" cy="154.6" r=".21" fill="none" stroke="#0dab76" stroke-width=".13"/>
<circle cx="181.2" cy="154.6" r=".21" fill="#0dab76"/>
<g fill="none" stroke="#0dab76" stroke-width=".13">
<path d="M235.3 189.4h30.8"/>
<circle cx="181.2" cy="154.6" r=".21"/>
</g>
<circle cx="235.3" cy="189.4" r=".21" fill="#0dab76"/>
<g fill="none" stroke="#0dab76" stroke-width=".13">
<path d="M46.1 101.6h11.6v10.6h12.6M70.3 102.5v14.5h17.3M87.6 112.2v13.5h26.1M113.7 120.9v16.3h20.2M133.9 132.5v18.3h18.4M152.3 146v21.2h25.1M177.4 161.4v10.6h36.6v1.9M212.1 172v1.9M266.1 189.4v19.3h-14.4v-9.7"/>
<circle cx="235.3" cy="189.4" r=".21"/>
</g>
<circle cx="70.3" cy="112.2" r=".21" fill="#0dab76"/>
<circle cx="70.3" cy="112.2" r=".21" fill="none" stroke="#0dab76" stroke-width=".13"/>
<circle cx="87.6" cy="117" r=".21" fill="#0dab76"/>
<circle cx="87.6" cy="117" r=".21" fill="none" stroke="#0dab76" stroke-width=".13"/>
<circle cx="113.7" cy="125.7" r=".21" fill="#0dab76"/>
<circle cx="113.7" cy="125.7" r=".21" fill="none" stroke="#0dab76" stroke-width=".13"/>
<circle cx="133.9" cy="137.2" r=".21" fill="#0dab76"/>
<circle cx="133.9" cy="137.2" r=".21" fill="none" stroke="#0dab76" stroke-width=".13"/>
<circle cx="152.3" cy="150.8" r=".21" fill="#0dab76"/>
<circle cx="152.3" cy="150.8" r=".21" fill="none" stroke="#0dab76" stroke-width=".13"/>
<circle cx="177.4" cy="167.2" r=".21" fill="#0dab76"/>
<circle cx="177.4" cy="167.2" r=".21" fill="none" stroke="#0dab76" stroke-width=".13"/>
<circle cx="212.1" cy="172" r=".21" fill="#0dab76"/>
<g fill="none" stroke="#0dab76" stroke-width=".13">
<path d="M214 172h63.7v38.6"/>
<circle cx="212.1" cy="172" r=".21"/>
</g>
<circle cx="214" cy="172" r=".21" fill="#0dab76"/>
<g fill="none" stroke="#0dab76" stroke-width=".13">
<path d="M46.1 102.5h10.7v10.7h11.5M68.3 102.5v13.5h17.4M85.7 112.2v12.5h26.1M111.8 120.9v15.4h20.2M132 132.5v17.3h18.4M150.4 146v20.2h25M175.4 161.4v21.2h32.8M208.2 178.7v13.5h47.3v2M249.7 199v11.6h28M253.6 192.2v2"/>
<circle cx="214" cy="172" r=".21"/>
</g>
<circle cx="68.3" cy="113.2" r=".21" fill="#0dab76"/>
<circle cx="68.3" cy="113.2" r=".21" fill="none" stroke="#0dab76" stroke-width=".13"/>
<circle cx="85.7" cy="116" r=".21" fill="#0dab76"/>
<circle cx="85.7" cy="116" r=".21" fill="none" stroke="#0dab76" stroke-width=".13"/>
<circle cx="111.8" cy="124.7" r=".21" fill="#0dab76"/>
<circle cx="111.8" cy="124.7" r=".21" fill="none" stroke="#0dab76" stroke-width=".13"/>
<circle cx="132" cy="136.3" r=".21" fill="#0dab76"/>
<circle cx="132" cy="136.3" r=".21" fill="none" stroke="#0dab76" stroke-width=".13"/>
<circle cx="150.4" cy="149.8" r=".21" fill="#0dab76"/>
<circle cx="150.4" cy="149.8" r=".21" fill="none" stroke="#0dab76" stroke-width=".13"/>
<circle cx="175.4" cy="166.2" r=".21" fill="#0dab76"/>
<circle cx="175.4" cy="166.2" r=".21" fill="none" stroke="#0dab76" stroke-width=".13"/>
<circle cx="208.2" cy="182.6" r=".21" fill="#0dab76"/>
<circle cx="208.2" cy="182.6" r=".21" fill="none" stroke="#0dab76" stroke-width=".13"/>
<circle cx="253.6" cy="192.2" r=".21" fill="#0dab76"/>
<g fill="none" stroke="#0dab76" stroke-width=".13">
<path d="M46.1 103.5h9.7v10.6h10.6M66.4 102.5v12.6"/>
<circle cx="253.6" cy="192.2" r=".21"/>
</g>
<circle cx="66.4" cy="114.1" r=".21" fill="#0dab76"/>
<g fill="none" stroke="#0dab76" stroke-width=".13">
<path d="M66.4 115.1h17.4M83.8 112.2v11.5"/>
<circle cx="66.4" cy="114.1" r=".21"/>
</g>
<circle cx="83.8" cy="115.1" r=".21" fill="#0dab76"/>
<g fill="none" stroke="#0dab76" stroke-width=".13">
<path d="M83.8 123.7h26M109.8 120.9v14.4"/>
<circle cx="83.8" cy="115.1" r=".21"/>
</g>
<circle cx="109.8" cy="123.7" r=".21" fill="#0dab76"/>
<g fill="none" stroke="#0dab76" stroke-width=".13">
<path d="M109.8 135.3h20.3M130.1 132.5v16.3"/>
<circle cx="109.8" cy="123.7" r=".21"/>
</g>
<circle cx="130.1" cy="135.3" r=".21" fill="#0dab76"/>
<g fill="none" stroke="#0dab76" stroke-width=".13">
<path d="M130.1 148.8h18.3M148.4 146v19.2"/>
<circle cx="130.1" cy="135.3" r=".21"/>
</g>
<circle cx="148.4" cy="148.8" r=".21" fill="#0dab76"/>
<g fill="none" stroke="#0dab76" stroke-width=".13">
<path d="M148.4 165.2h25.1M173.5 161.4v20.3"/>
<circle cx="148.4" cy="148.8" r=".21"/>
</g>
<circle cx="173.5" cy="165.2" r=".21" fill="#0dab76"/>
<g fill="none" stroke="#0dab76" stroke-width=".13">
<path d="M206.3 178.7v23.2M173.5 181.7h32.8"/>
<circle cx="173.5" cy="165.2" r=".21"/>
</g>
<circle cx="206.3" cy="181.7" r=".21" fill="#0dab76"/>
<g fill="none" stroke="#0dab76" stroke-width=".13">
<path d="M49 44.7h4.8M50 41.7h1v3M53.8 57.2h-2.8v18.3h-24.2M53.8 54.3h-11.5v19.3h-15.5M53.8 49.5h-3.8v22.2h-23.2M69.3 57.2h5.8v24.1h-48.3M69.3 55.2h4.8v24.2h-47.3M69.3 53.3h3.9v24.2h-46.4M69.3 54.3h2.9v15.4h-45.4M69.3 50.5h1.9v17.3h-44.4M247.8 199v2.9h-41.5"/>
<circle cx="206.3" cy="181.7" r=".21"/>
</g>
<circle cx="51" cy="44.7" r=".21" fill="#0dab76"/>
<g fill="none" stroke="#0dab76" stroke-width=".13">
<path d="M49 50.5h4.8M15.3 67.8h7.7M15.3 69.7h7.7M15.3 71.7h7.7M15.3 73.6h7.7M15.3 75.5h7.7M15.3 77.5h7.7M15.3 79.4h7.7M15.3 81.3h7.7"/>
<circle cx="51" cy="44.7" r=".21"/>
</g>
<g font-size="3.6">
<text x="5.8" y="215.1">11/12/2024 10:39 AM f=0.38</text>
<text x="54.2" y="215.1">(Sheet: 1/1)</text>
</g>
<g font-size="1.9" fill="#808080">
<text x="11.3" y="85.7">1_DIGIT_LEDLED_XZFMDK07C_SLD-L</text>
<text x="12.1" y="84.3">LED8</text>
<text x="63" y="104.4">1_DIGIT_LEDLED_XZFMDK07C_SLD-L</text>
<text x="63.4" y="106.1">LED0</text>
<text x="80.4" y="116">1_DIGIT_LEDLED_XZFMDK07C_SLD-L</text>
<text x="80.8" y="114.8">LED1</text>
<text x="106.4" y="124.7">1_DIGIT_LEDLED_XZFMDK07C_SLD-L</text>
<text x="106.8" y="123.4">LED2</text>
<text x="126.7" y="136.2">1_DIGIT_LEDLED_XZFMDK07C_SLD-L</text>
<text x="127.1" y="135">LED3</text>
<text x="145" y="149.7">1_DIGIT_LEDLED_XZFMDK07C_SLD-L</text>
<text x="145.4" y="148.5">LED4</text>
<text x="170.1" y="165.2">1_DIGIT_LEDLED_XZFMDK07C_SLD-L</text>
<text x="170.5" y="164">LED5</text>
<text x="202.9" y="182.5">1_DIGIT_LEDLED_XZFMDK07C_SLD-L</text>
<text x="203.3" y="181.4">LED6</text>
<text x="244.4" y="202.8">1_DIGIT_LEDLED_XZFMDK07C_SLD-L</text>
<text x="244.8" y="201.6">LED7</text>
</g>
<g font-size="1.1" fill="#808080">
<text x="16.1" y="13.2">TACTILE_SWITCHB3S-1000_OMR</text>
<text x="16.4" y="12.2">SW1</text>
<text x="16.1" y="32.5">TACTILE_SWITCHB3S-1000_OMR</text>
<text x="16.4" y="31.5">SW2</text>
<text x="85.7" y="41.4">RTC</text>
<text x="16.1" y="51.8">TACTILE_SWITCHB3S-1000_OMR</text>
<text x="16.4" y="50.8">SW3</text>
<text x="85.7" y="56.8">REAL_TIME_CLOCK</text>
</g>
<g font-size=".9" fill="#808080">
<text x="36.5" y="7">3.3VDD</text>
<text x="23" y="15.7">GND</text>
<text x="34.8" y="12.1">R4</text>
<text x="36.8" y="12.3">10kΩ</text>
<text x="36.9" y="17.4">C7</text>
<text x="36.5" y="21.5">GND</text>
<text x="36.9" y="19.2">1µF</text>
<text x="36.5" y="26.3">3.3VDD</text>
<text x="23" y="35">GND</text>
<text x="34.9" y="31.3">R5</text>
<text x="36.8" y="31.6">10kΩ</text>
<text x="52.9" y="36">GND</text>
<text x="52.9" y="31.2">GND</text>
<text x="57.8" y="32.1">MOUNT-PAD-ROUND3.2</text>
<text x="57.8" y="35.8">H1</text>
<text x="57.8" y="30.9">H2</text>
<text x="65.4" y="31.2">GND</text>
<text x="65.4" y="36">GND</text>
<text x="70.4" y="32.1">MOUNT-PAD-ROUND3.2</text>
<text x="70.4" y="30.9">H3</text>
<text x="70.4" y="35.8">H4</text>
<text x="36.5" y="40.8">GND</text>
<text x="36.9" y="38.5">1µF</text>
<text x="36.9" y="36.7">C5</text>
<text x="46.6" y="41.2">R3</text>
<text x="51.9" y="41.7">3.3VDD</text>
<text x="57.8" y="36.9">MOUNT-PAD-ROUND3.2</text>
<text x="70.4" y="36.9">MOUNT-PAD-ROUND3.2</text>
<text x="36.5" y="45.6">3.3VDD</text>
<text x="42.2" y="45.3">GND</text>
<text x="45.6" y="45.6">C4</text>
<text x="46.6" y="43">10kΩ</text>
<text x="48.7" y="44.3">1µF</text>
<text x="55.8" y="42.4">ESP32</text>
<text x="71.2" y="43.7">GND</text>
<text x="77.2" y="43.9">R1</text>
<text x="79.2" y="44.2">4.7kΩ</text>
<text x="82.3" y="42.2">SCL</text>
<text x="98.3" y="43.7">GND</text>
<text x="102.5" y="47.3">C1</text>
<text x="34.8" y="50.7">R6</text>
<text x="36.8" y="50.9">10kΩ</text>
<text x="45.7" y="51.7">47Ω</text>
<text x="45.7" y="49.9">R7</text>
<text x="71.2" y="49.5">GND</text>
<text x="80.1" y="49.7">R2</text>
<text x="82.1" y="50">4.7kΩ</text>
<text x="98.3" y="53.3">GND</text>
<text x="102.5" y="49.1">0.1µF</text>
<text x="23" y="54.3">GND</text>
<text x="36.9" y="57.8">1µF</text>
<text x="36.9" y="56">C6</text>
<text x="39.9" y="57.7" transform="rotate(-90 39.9 57.7)">BUZZERTP</text>
<text x="43.3" y="59.1">+</text>
<text x="44.7" y="57.7">BUZZER</text>
<text x="46.9" y="56.9">GND</text>
<text x="81.4" y="55.5">SDA</text>
<text x="36.5" y="60.1">GND</text>
<text x="43.3" y="62">-</text>
<text x="44.7" y="63.2">BUZZER</text>
<text x="55.8" y="63">ESP32-DEVKITC-32E</text>
<text x="105.5" y="63.5">GNDA GNDB</text>
<text x="21.8" y="69.8">R11</text>
<text x="22.3" y="67.9">R8</text>
<text x="22.3" y="71.8">R9</text>
<text x="23.5" y="69">145Ω</text>
<text x="23.5" y="71">145Ω</text>
<text x="95.8" y="69.3">VDDA VDDB</text>
<text x="106.9" y="66.8">GND</text>
<text x="6.4" y="75.2">GND</text>
<text x="21.8" y="77.6">R10</text>
<text x="21.8" y="73.7">R12</text>
<text x="21.8" y="75.6">R13</text>
<text x="23.5" y="72.9">145Ω</text>
<text x="23.5" y="74.8">145Ω</text>
<text x="23.5" y="76.8">145Ω</text>
<text x="97.3" y="72.6">3.3VDD</text>
<text x="21.8" y="79.5">R14</text>
<text x="21.8" y="81.4">R15</text>
<text x="23.5" y="78.7">145Ω</text>
<text x="23.5" y="80.6">145Ω</text>
<text x="23.5" y="82.5">145Ω</text>
<text x="78.4" y="88.1">22µF</text>
<text x="79.3" y="90">C8</text>
<text x="88.5" y="88.1">100nF</text>
<text x="89.9" y="90">C9</text>
<text x="34.6" y="92.6">MAX_IC</text>
<text x="61.6" y="95.8">D0S0</text>
<text x="80.9" y="91.9">3.3VDD</text>
<text x="91.5" y="91.9">GND</text>
<text x="19.6" y="98.2" transform="rotate(-90 19.6 98.2)">CS</text>
<text x="21.5" y="96.3" transform="rotate(-90 21.5 96.3)">DIN</text>
<text x="23" y="99.7">GND</text>
<text x="24.4" y="97.2" transform="rotate(-90 24.4 97.2)">CLK</text>
<text x="26.6" y="99.3">CSET</text>
<text x="28.2" y="100.9">27pF</text>
<text x="59.6" y="96.7">D1S1</text>
<text x="23" y="103.5">GND</text>
<text x="27.3" y="104.8">56kΩ</text>
<text x="27.3" y="102.9">RSET</text>
<text x="47.1" y="105.5">GND</text>
<text x="47.1" y="106.4">GND</text>
<text x="34.6" y="108.3">MAX_IC_DRIVER</text>
<text x="76.1" y="113.2">D3S3</text>
<text x="78" y="111.2">D2S2</text>
<text x="115.6" y="131.5">D5S5</text>
<text x="117.6" y="129.5">D4S4</text>
<text x="113.7" y="133.4">D6S6</text>
<text x="132" y="142.1">D7S7</text>
<text x="130.1" y="145">S8</text>
</g>
<g font-size=".8" fill="#808080">
<text x="14.9" y="14.6">1</text>
<text x="14.9" y="15.6">3</text>
<text x="21" y="14.6">2</text>
<text x="21" y="15.6">4</text>
<text x="14.9" y="33.9">1</text>
<text x="14.9" y="34.9">3</text>
<text x="21" y="33.9">2</text>
<text x="21" y="34.9">4</text>
<text x="53.2" y="43.6">J2_1</text>
<text x="53.2" y="44.5">J2_2</text>
<text x="53.2" y="45.5">J2_3</text>
<text x="53.2" y="46.4">J2_4</text>
<text x="53.2" y="47.4">J2_5</text>
<text x="56.7" y="44">3V3</text>
<text x="56.7" y="45">EN</text>
<text x="56.7" y="45.9">SENSOR_VP</text>
<text x="56.7" y="46.9">SENSOR_VN</text>
<text x="56.7" y="47.8">IO34</text>
<text x="62.5" y="44">GND_J3_1</text>
<text x="64.3" y="47.8">RXD0</text>
<text x="64.4" y="46.9">TXD0</text>
<text x="64.8" y="45">IO23</text>
<text x="64.8" y="45.9">IO22</text>
<text x="68.3" y="43.6">J3_1</text>
<text x="68.3" y="44.5">J3_2</text>
<text x="68.3" y="45.5">J3_3</text>
<text x="68.3" y="46.4">J3_4</text>
<text x="68.3" y="47.4">J3_5</text>
<text x="84.4" y="45.5">8</text>
<text x="86.6" y="45.9">SCL</text>
<text x="91.1" y="46.9">INT/SQW</text>
<text x="92" y="45.9">32KHZ</text>
<text x="92.5" y="44">VBAT</text>
<text x="92.8" y="43">VCC</text>
<text x="96.3" y="42.6">2</text>
<text x="96.3" y="43.6">6</text>
<text x="96.3" y="45.5">1</text>
<text x="96.3" y="46.4">3</text>
<text x="14.9" y="53.2">1</text>
<text x="21" y="53.2">2</text>
<text x="52.7" y="52.2">J2_10</text>
<text x="52.8" y="53.2">J2_11</text>
<text x="53.2" y="48.4">J2_6</text>
<text x="53.2" y="49.4">J2_7</text>
<text x="53.2" y="50.3">J2_8</text>
<text x="53.2" y="51.3">J2_9</text>
<text x="56.7" y="48.8">IO35</text>
<text x="56.7" y="49.8">IO32</text>
<text x="56.7" y="50.7">IO33</text>
<text x="56.7" y="51.7">IO25</text>
<text x="56.7" y="52.7">IO26</text>
<text x="56.7" y="53.6">IO27</text>
<text x="62.5" y="49.8">GND_J3_7</text>
<text x="64.8" y="48.8">IO21</text>
<text x="64.8" y="50.8">IO19</text>
<text x="64.8" y="51.7">IO18</text>
<text x="64.8" y="53.6">IO17</text>
<text x="65.2" y="52.7">IO5</text>
<text x="68.3" y="48.4">J3_6</text>
<text x="68.3" y="49.4">J3_7</text>
<text x="68.3" y="50.3">J3_8</text>
<text x="68.3" y="51.3">J3_9</text>
<text x="68.3" y="52.2">J3_10</text>
<text x="68.3" y="53.2">J3_11</text>
<text x="84.4" y="48.4">4</text>
<text x="84.4" y="50.3">7</text>
<text x="86.6" y="48.8">RST</text>
<text x="86.6" y="50.7">SDA</text>
<text x="92.7" y="53.6">GND</text>
<text x="96.3" y="53.2">5</text>
<text x="14.9" y="54.2">3</text>
<text x="21" y="54.2">4</text>
<text x="52.7" y="54.2">J2_12</text>
<text x="52.7" y="55.1">J2_13</text>
<text x="52.7" y="56.1">J2_14</text>
<text x="52.7" y="57.1">J2_15</text>
<text x="52.7" y="58">J2_16</text>
<text x="52.7" y="59">J2_17</text>
<text x="52.7" y="59.9">J2_18</text>
<text x="56.7" y="54.6">IO14</text>
<text x="56.7" y="55.5">IO12</text>
<text x="56.7" y="56.5">GND_J2_14</text>
<text x="56.7" y="57.5">IO13</text>
<text x="56.7" y="58.5">SD2</text>
<text x="56.7" y="59.4">SD3</text>
<text x="64.8" y="54.6">IO16</text>
<text x="64.8" y="58.5">IO15</text>
<text x="64.9" y="59.4">SD1</text>
<text x="65.2" y="55.6">IO4</text>
<text x="65.2" y="56.5">IO0</text>
<text x="65.2" y="57.5">IO2</text>
<text x="68.3" y="54.2">J3_12</text>
<text x="68.3" y="55.1">J3_13</text>
<text x="68.3" y="56.1">J3_14</text>
<text x="68.3" y="57.1">J3_15</text>
<text x="68.3" y="58">J3_16</text>
<text x="68.3" y="59">J3_17</text>
<text x="68.3" y="59.9">J3_18</text>
<text x="52.7" y="60.9">J2_19</text>
<text x="56.7" y="60.4">CMD</text>
<text x="56.7" y="61.3">EXT_5V</text>
<text x="64.9" y="60.4">SD0</text>
<text x="64.9" y="61.3">CLK</text>
<text x="68.3" y="60.9">J3_19</text>
<text x="33.2" y="95.6">1</text>
<text x="42.3" y="94.1">V+</text>
<text x="45.1" y="95.6">6</text>
<text x="45.1" y="93.7">16</text>
<text x="32.8" y="97.6">15</text>
<text x="33.2" y="96.6">2</text>
<text x="33.2" y="101.4">7</text>
<text x="33.2" y="99.5">9</text>
<text x="35.5" y="96.1">DIN</text>
<text x="35.5" y="97">CLK</text>
<text x="35.5" y="101.9">ISET</text>
<text x="35.5" y="99.9">OSC</text>
<text x="35.5" y="98">CS</text>
<text x="39.1" y="99">DIG3/SEG3</text>
<text x="39.1" y="98">DIG2/SEG2</text>
<text x="39.1" y="97.1">DIG1/SEG1</text>
<text x="39.1" y="96.1">DIG0/SEG0</text>
<text x="39.1" y="101.9">DIG6/SEG6</text>
<text x="39.1" y="100.9">DIG5/SEG5</text>
<text x="39.1" y="99.9">DIG4/SEG4</text>
<text x="45.1" y="98.5">3</text>
<text x="45.1" y="97.6">4</text>
<text x="45.1" y="96.6">5</text>
<text x="45.1" y="101.4">12</text>
<text x="45.1" y="100.5">13</text>
<text x="45.1" y="99.5">14</text>
<text x="39.1" y="102.8">DIG7/SEG7</text>
<text x="41.2" y="103.8">SEG8</text>
<text x="41.6" y="106.7">GND</text>
<text x="41.7" y="105.7">EXP</text>
<text x="45.1" y="106.3">8</text>
<text x="45.1" y="103.4">10</text>
<text x="45.1" y="102.4">11</text>
<text x="45.1" y="105.3">17</text>
</g>
</svg>
